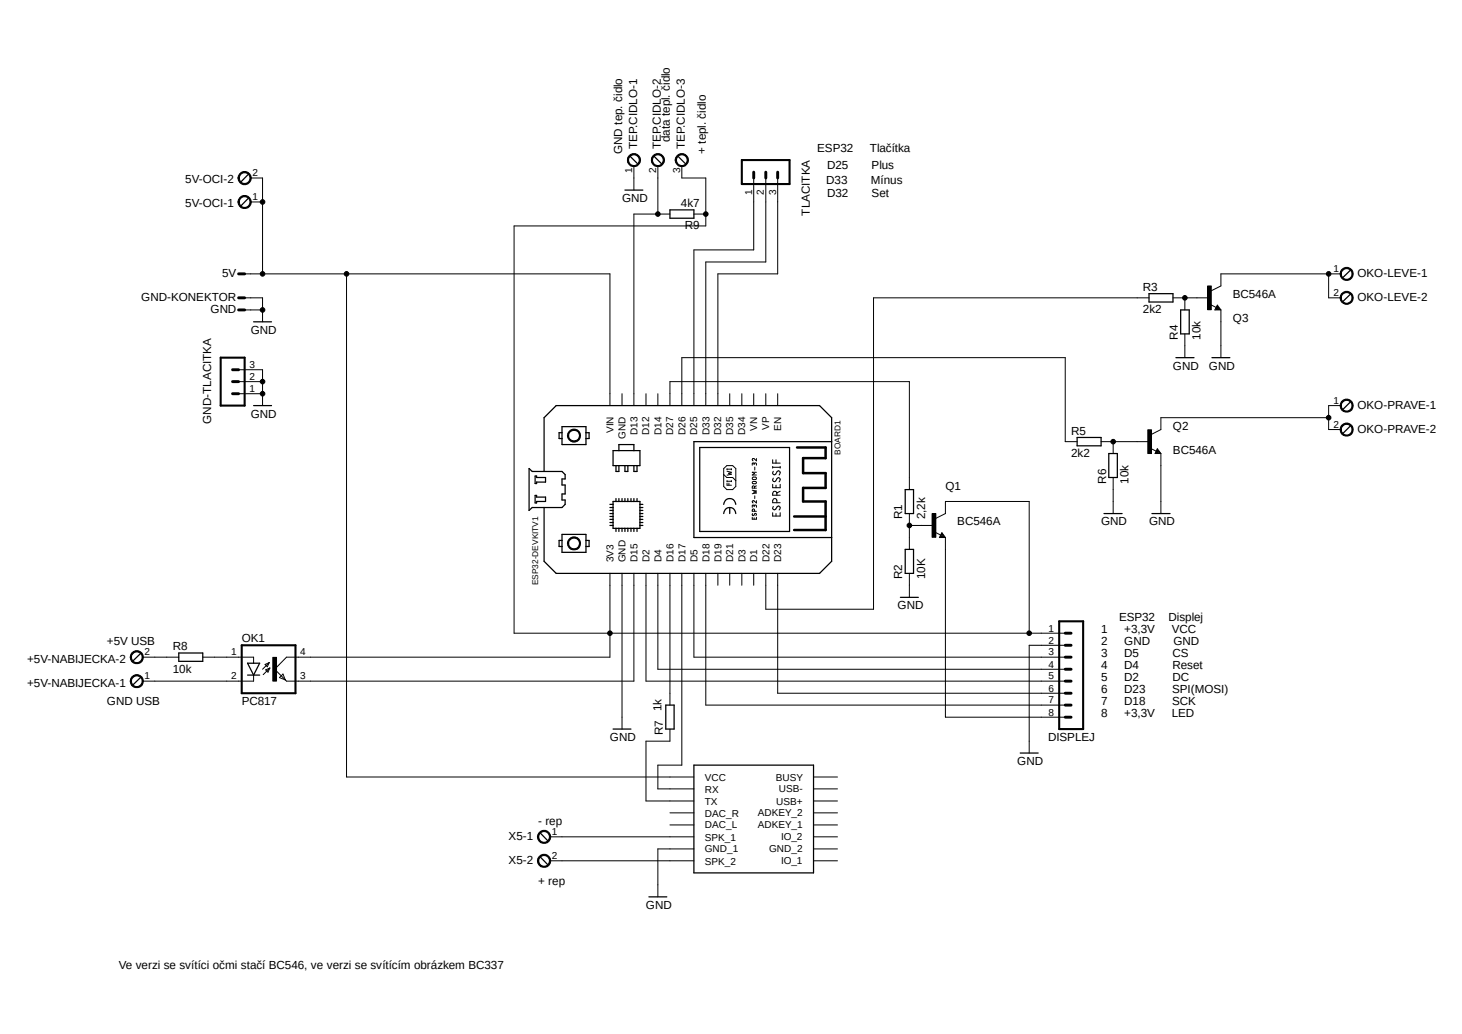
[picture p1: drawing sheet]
<svg xmlns="http://www.w3.org/2000/svg" width="297mm" height="210mm" viewBox="0 0 297 210" stroke-linecap="round" stroke-linejoin="round" font-family="sans-serif">
<path d="M4.2 12.5l288.7 184.9M292.9 12.5l-288.7 184.9" fill="none" stroke="#fff" stroke-width=".2"/>
<g fill="none" stroke="#000" stroke-width=".25">
<path d="M50.4 35.4l-1.4 1.5M127 38.6h3.6M128.1 31.8l1.4 1.4M132.9 31.8l1.5 1.4M137.8 31.8l1.4 1.4M50.4 40.3l-1.4 1.5M136.1 42.6h4.9v1.7h-4.9zM233.4 59.6h4.9v1.7h-4.9zM274.3 54.9l-1.5 1.4M274.3 59.8l-1.5 1.4M51.5 65.4h3.7M238.9 72.6h3.7"/>
<path d="M239.9 62.9h1.7v4.9h-1.7zM246.2 72.6h3.7M247.3 62.4l.1 .3h-.3l.2-.5 .5 .6h-.7M51.5 82.4h3.7M107.5 95.2l.6 .6h6.1l.6 .6v.9h-.6v1.2h.6v1.8h-.6v1.3h.6v.8l-.6 .7h-6.1l-.6 .6zM108.7 96.7h.3v.3h1.8v.9h-1.8v.3h-.3zM110.5 95.8v-11l2.5-2.4h53.5l2.5 2.4v29.2l-2.5 2.5h-53.5l-2.5-2.5v-10.9M114.2 86.7h4.8v3.6h-4.8zM114.2 87.9h-.6v1.2h.6M119 87.9h.7v1.2h-.7M124.5 91.5h5.5v3.1h-5.5zM125.1 94.6v1.2h.6v-1.2"/>
<path d="M125.7 91.5v-1.2h3.1v1.2M127 94.6v1.2h.6v-1.2M128.8 94.6v1.2h.6v-1.2M142.2 90.9h18.2v17h-18.2zM169 89.7h-28v19.5h28M183.9 99.4h1.7v4.9h-1.7zM218.8 88.9h4.9v1.7h-4.9zM225.3 92.1h1.7v4.9h-1.7zM235.1 91.7l.1 .2h-.3l.2-.5 .5 .6h-.7M274.3 81.7l-1.5 1.4M274.3 86.5l-1.5 1.5M108.7 100.6h.3v.4h1.8v.9h-1.8v.3h-.3z"/>
<path d="M114.2 108.5h4.8v3.7h-4.8zM114.2 109.8h-.6v1.2h.6M119 109.8h.7v1.2h-.7M123.9 102.4h.6M123.9 103.1h.6M123.9 103.7h.6M123.9 104.3h.6M123.9 104.9h.6M123.9 105.5h.6M123.9 106.1h.6M123.9 106.7h.6M124.5 101.9h5.5v5.4h-5.5z"/>
<path d="M125.1 101.3v.6M125.1 107.3v.6M125.7 101.3v.6M125.7 107.3v.6M126.4 101.3v.6M126.4 107.3v.6M127 101.3v.6M127 107.3v.6M127.6 101.3v.6M127.6 107.3v.6M128.2 101.3v.6M128.2 107.3v.6"/>
<path d="M128.8 101.3v.6M128.8 107.3v.6M129.4 101.3v.6M129.4 107.3v.6M130 102.4h.6M130 103.1h.6M130 103.7h.6M130 104.3h.6M130 104.9h.6M130 105.5h.6M130 106.1h.6M130 106.7h.6"/>
<path d="M147 102.4a1.23 1.23 0 0 1 1.3-1.1 1.23 1.23 0 0 1 1.2 1.1M148.3 103.1a1.19 1.19 0 0 1 1.2 1.2M148.3 103.1a1.19 1.19 0 0 0-1.3 1.2M148.3 103.1v1.2M183.9 111.6h1.7v4.9h-1.7zM191.3 108.7l.1 .2h-.3l.2-.5 .5 .7h-.7M224.3 104.3h3.7M234 104.3h3.7M28.5 137.6l-1.4 1.5M28.5 132.8l-1.4 1.4M36.3 132.6h4.9v1.7h-4.9zM50.3 134.7h2.4l-1.2 2.4z"/>
<path d="M50.3 137.1h2.4M182.9 121.3h3.7M124.5 148.1h3.7M135.3 143.2h1.6v4.9h-1.6zM141 155.4h24.3v21.9h-24.3zM207.3 153h3.6M109.8 169.2l1.5 1.5M109.8 174.1l1.5 1.5M131.8 182.2h3.7"/>
</g>
<g fill="none" stroke="#000" stroke-width=".2">
<path d="M48.7 35.3a1.35 1.35 0 0 1 2.1 .2 1.35 1.35 0 0 1-.8 2 1.35 1.35 0 0 1-1.7-1.3h.3a1.08 1.08 0 0 1 1.5-1.1 1.08 1.08 0 0 1 .4 1.8 1.08 1.08 0 0 1-1.8-.4l-.1-.3h-.3zM50.9 36.2h2.4v19.4M127.8 31.7a1.33 1.33 0 0 1 2.1 .1 1.33 1.33 0 0 1-.7 2 1.33 1.33 0 0 1-1.7-1.3h.2a1.09 1.09 0 0 1 1.5-1 1.09 1.09 0 0 1 .3 1.7 1.09 1.09 0 0 1-1.7-.3l-.1-.4h-.2v-.5zM128.8 33.7v4.9M132.6 31.7a1.33 1.33 0 0 1 2.2 .1 1.33 1.33 0 0 1-.7 2 1.33 1.33 0 0 1-1.8-1.3h.2a1.09 1.09 0 0 1 1.5-1 1.09 1.09 0 0 1 .4 1.7 1.09 1.09 0 0 1-1.8-.3l-.1-.4h-.2l.1-.5zM133.6 33.7v9.8M137.5 31.7a1.35 1.35 0 0 1 2.2 .2 1.35 1.35 0 0 1-.9 2 1.35 1.35 0 0 1-1.6-1.4h.2a1.09 1.09 0 0 1 1.5-1 1.09 1.09 0 0 1 .4 1.7 1.09 1.09 0 0 1-1.8-.3l-.1-.4h-.2zM138.5 33.7v2.5h4.9v9.7h-39v82.7h112M153.1 36.2v14.6h-12.1v31.6M155.6 36.2v17h-12.2v29.2M158 36.2v19.4h-12.2v26.8M48.7 40.2a1.35 1.35 0 0 1 2.1 .2 1.35 1.35 0 0 1-.8 2 1.35 1.35 0 0 1-1.7-1.4h.3a1.09 1.09 0 0 1 1.5-1 1.09 1.09 0 0 1 .4 1.7 1.09 1.09 0 0 1-1.8-.3l-.1-.4h-.3z"/>
<path d="M49.7 55.6h74.2v26.8M50.9 41h2.4M70.4 55.6v102.2h70.6M136.1 43.5h-7.3v38.9M141 43.5h2.4M245.3 58.1h.8v4.8h-.8zM269.9 55.6v4.9h2.5M272.4 55.6h-24.4v2.5l-1.9 1M272.5 54.8a1.33 1.33 0 0 1 2.2 .1 1.33 1.33 0 0 1-.7 2 1.33 1.33 0 0 1-1.8-1.3h.3a1.11 1.11 0 0 1 1.6-.9 1.11 1.11 0 0 1 .2 1.8 1.11 1.11 0 0 1-1.8-.5v-.4h-.3zM272.5 59.6a1.33 1.33 0 0 1 2.2 .1 1.33 1.33 0 0 1-.7 2.1 1.33 1.33 0 0 1-1.8-1.3h.3a1.1 1.1 0 0 1 1.4-1 1.1 1.1 0 0 1 .6 1.6 1.1 1.1 0 0 1-1.7 .1l-.3-.7h-.3zM48.5 80h4.8M48.5 77.5h4.8"/>
<path d="M48.5 75.1h4.8v7.3M49.7 62.9h3.6M49.7 60.5h3.6v4.9M126.4 80v2.4M131.2 80v2.4M133.6 80v2.4M148.3 80v2.4M150.7 80v2.4M153.1 80v2.4M155.6 80v2.4M158 80v2.4M233.4 60.5h-55.9v63.2h-21.9v-7.2"/>
<path d="M238.3 60.5h7.3M240.7 60.5v2.4M240.7 67.8v4.8M245.9 61.8l1.2 .6M247.3 62l.7 .9h-1.2zM248 62.9v9.7M115.6 87.6a1.33 1.33 0 0 1 2.1 .2 1.33 1.33 0 0 1-.8 2 1.33 1.33 0 0 1-1.6-1.3h.2a1.1 1.1 0 0 1 1.5-1.1 1.1 1.1 0 0 1 .5 1.7 1.1 1.1 0 0 1-1.7 .1l-.3-.7h-.2zM136.1 82.4v-4.9h48.6v21.9M138.5 82.4v-9.8h77.9v17.1h2.4M147 95.2l.7-.6h1.1l.7 .6v3.6l-.7 .6h-1.1l-.7-.6zM147 96.4l.7 .6h1.1l.7 .6M147.7 97.7h.9"/>
<path d="M147.7 95.7l.9 .2-.6 .2 .6 .2-.9 .2M147.7 95.3h.9M147.7 95.2v.2M147.7 97.6v.2M147.7 98.1v.5h.9M148.1 98.1v.5M148.6 95.2v.2M148.6 97.6v.2M152.8 99.6l.9 .1-.6 .2 .6 .2-.9 .2M152.9 97.8h.7l.1 .3-.3 .2-.5-.1zM152.9 96.9h.7l.1 .3-.3 .2h-.5zM153.2 94.2l.3-.2 .2 .5"/>
<path d="M153.2 94.2l-.1-.2-.2 .1-.1 .4M153.2 94.2v.2M153.3 99.1l-.1-.3h-.3l-.1 .3h.9M153.3 94.9v.6M153.7 93.1v.5l-.5-.4-.3-.1-.1 .2 .2 .3M153.7 98.7l-.4 .1M153.7 95.9h-.9l.5 .3-.5 .3h.9M223.7 89.7h9.7M226.1 89.7v2.4M226.1 97v7.3M233.2 87.3h.7v4.8h-.7zM233.7 91.1l1.2 .6"/>
<path d="M235.1 91.1l.7 1h-1.1zM235.8 92.1v12.2M269.9 84.8h-34.1v2.4l-1.9 1M272.4 82.4h-2.5v4.8h2.5M272.5 81.5a1.33 1.33 0 0 1 2.2 .1 1.33 1.33 0 0 1-.7 2 1.33 1.33 0 0 1-1.8-1.2h.3a1.11 1.11 0 0 1 1.6-.9 1.11 1.11 0 0 1 .2 1.8 1.11 1.11 0 0 1-1.8-.5v-.4h-.3zM272.5 86.4a1.33 1.33 0 0 1 2.2 .1 1.33 1.33 0 0 1-.7 2 1.33 1.33 0 0 1-1.8-1.3h.3a1.11 1.11 0 0 1 1.6-.9 1.11 1.11 0 0 1 .2 1.9 1.11 1.11 0 0 1-1.8-.6v-.4h-.3zM115.6 109.5a1.33 1.33 0 0 1 2.1 .2 1.33 1.33 0 0 1-.8 2 1.33 1.33 0 0 1-1.6-1.3h.2a1.11 1.11 0 0 1 1.6-1 1.11 1.11 0 0 1 .2 1.9 1.11 1.11 0 0 1-1.7-.6l-.1-.3h-.2zM123.9 116.5v17h-65.7l-2.4 2.4 2.2 2.2M126.4 116.5v31.6M128.8 116.5v21.8h-70.6l-.2-.2M131.2 116.5v21.8h85.2M133.6 116.5v19.4h82.8"/>
<path d="M136.1 116.5v26.7M138.5 116.5v38.9h-4.9v4.8h7.4M141 116.5v17h75.4M143.4 116.5v26.7h73M145.8 116.5v2.4M148.3 116.5v2.4M150.7 116.5v2.4M152.8 105.1v.4h.9v-.4M152.9 104.3l-.1 .3 .2 .1 .4-.4h.2l-.1 .4M153.1 116.5v2.4M153.2 102.8l.3-.2 .2 .4M153.2 102.9v-.3h-.2l-.2 .4"/>
<path d="M153.2 105.2v.3M153.3 103.8l-.1-.3h-.3l-.1 .3h.9M153.3 100.7v.6M153.7 101.7v.5l-.6-.5h-.2l-.1 .2 .2 .3M158 116.5v24.3h58.4M184.7 104.3v7.3M184.7 116.5v4.8M184.7 106.7h4.9M189.4 104.3h.7v4.8h-.7zM189.9 108.1l1.2 .6M190.1 105.3l2-1v-2.4h17v26.7M191.3 108.2l.8 1h-1.3z"/>
<path d="M192.1 109.2v36.5h24.3M26.8 137.5a1.33 1.33 0 0 1 2.1 .1 1.33 1.33 0 0 1-.7 2 1.33 1.33 0 0 1-1.7-1.3h.2a1.11 1.11 0 0 1 1.6-.9 1.11 1.11 0 0 1 .2 1.9 1.11 1.11 0 0 1-1.7-.6l-.1-.4h-.2zM26.8 132.6a1.33 1.33 0 0 1 2.1 .1 1.33 1.33 0 0 1-.7 2 1.33 1.33 0 0 1-1.7-1.2h.2a1.11 1.11 0 0 1 1.6-.9 1.11 1.11 0 0 1 .2 1.8 1.11 1.11 0 0 1-1.7-.5l-.1-.4h-.2zM29 133.5h7.3M41.2 133.5h10.3v1.2M51.5 137.1v1.2h-22.5M53.8 135l.9-.4-.4 .8zM54 136.1l.8-.4-.4 .8zM54.7 134.6l-1.4 1.3M54.8 135.7l-1.3 1.3M55.4 133.5h.8v4.8h-.8zM56.8 137.6l.7-.7 .5 1.2z"/>
<path d="M216.4 131.1h-7.3v21.9M136.1 148.1v2.4h-4.9v12.2h9.8M165.3 157.8h4.8M109.5 169.1a1.35 1.35 0 0 1 2.2 .2 1.35 1.35 0 0 1-.8 2 1.35 1.35 0 0 1-1.7-1.3h.2a1.09 1.09 0 0 1 1.5-1.1 1.09 1.09 0 0 1 .4 1.8 1.09 1.09 0 0 1-1.8-.4l-.1-.3h-.2zM109.5 174a1.35 1.35 0 0 1 2.2 .2 1.35 1.35 0 0 1-.8 2 1.35 1.35 0 0 1-1.7-1.4h.2a1.09 1.09 0 0 1 1.5-1 1.09 1.09 0 0 1 .4 1.8 1.09 1.09 0 0 1-1.8-.4l-.1-.4h-.2zM111.8 170h29.2M111.8 174.8h29.2M136.1 165.1h4.9M136.1 167.6h4.9M141 172.4h-7.4v9.8M165.3 170h4.8M165.3 174.8h4.8"/>
<path d="M165.3 160.2h4.8M165.3 162.7h4.8M165.3 165.1h4.8M165.3 167.6h4.8M165.3 172.4h4.8"/>
<circle cx="53.3" cy="55.6" r=".46"/>
<circle cx="53.3" cy="41" r=".46"/>
<circle cx="70.4" cy="55.6" r=".46"/>
<circle cx="133.6" cy="43.5" r=".46"/>
<circle cx="143.4" cy="43.5" r=".46"/>
<circle cx="269.9" cy="55.6" r=".46"/>
<circle cx="53.3" cy="80" r=".46"/>
<circle cx="53.3" cy="77.5" r=".46"/>
<circle cx="53.3" cy="62.9" r=".46"/>
<circle cx="240.7" cy="60.5" r=".46"/>
<circle cx="226.1" cy="89.7" r=".46"/>
<circle cx="269.9" cy="84.8" r=".46"/>
<circle cx="184.7" cy="106.7" r=".46"/>
<circle cx="123.9" cy="128.6" r=".46"/>
<circle cx="209.1" cy="128.6" r=".46"/>
</g>
<g fill="#000">
<path d="M48.7 35.3a1.35 1.35 0 0 1 2.1 .2 1.35 1.35 0 0 1-.8 2 1.35 1.35 0 0 1-1.7-1.3h.3a1.08 1.08 0 0 1 1.5-1.1 1.08 1.08 0 0 1 .4 1.8 1.08 1.08 0 0 1-1.8-.4l-.1-.3h-.3z" fill-rule="evenodd"/>
<path d="M127.8 31.7a1.33 1.33 0 0 1 2.1 .1 1.33 1.33 0 0 1-.7 2 1.33 1.33 0 0 1-1.7-1.3h.2a1.09 1.09 0 0 1 1.5-1 1.09 1.09 0 0 1 .3 1.7 1.09 1.09 0 0 1-1.7-.3l-.1-.4h-.2v-.5z" fill-rule="evenodd"/>
<path d="M132.6 31.7a1.33 1.33 0 0 1 2.2 .1 1.33 1.33 0 0 1-.7 2 1.33 1.33 0 0 1-1.8-1.3h.2a1.09 1.09 0 0 1 1.5-1 1.09 1.09 0 0 1 .4 1.7 1.09 1.09 0 0 1-1.8-.3l-.1-.4h-.2l.1-.5z" fill-rule="evenodd"/>
<path d="M137.5 31.7a1.35 1.35 0 0 1 2.2 .2 1.35 1.35 0 0 1-.9 2 1.35 1.35 0 0 1-1.6-1.4h.2a1.09 1.09 0 0 1 1.5-1 1.09 1.09 0 0 1 .4 1.7 1.09 1.09 0 0 1-1.8-.3l-.1-.4h-.2z" fill-rule="evenodd"/>
<path d="M48.7 40.2a1.35 1.35 0 0 1 2.1 .2 1.35 1.35 0 0 1-.8 2 1.35 1.35 0 0 1-1.7-1.4h.3a1.09 1.09 0 0 1 1.5-1 1.09 1.09 0 0 1 .4 1.7 1.09 1.09 0 0 1-1.8-.3l-.1-.4h-.3z" fill-rule="evenodd"/>
<path d="M245.3 58.1h.8v4.8h-.8z" fill-rule="evenodd"/>
<path d="M272.5 54.8a1.33 1.33 0 0 1 2.2 .1 1.33 1.33 0 0 1-.7 2 1.33 1.33 0 0 1-1.8-1.3h.3a1.11 1.11 0 0 1 1.6-.9 1.11 1.11 0 0 1 .2 1.8 1.11 1.11 0 0 1-1.8-.5v-.4h-.3z" fill-rule="evenodd"/>
<path d="M272.5 59.6a1.33 1.33 0 0 1 2.2 .1 1.33 1.33 0 0 1-.7 2.1 1.33 1.33 0 0 1-1.8-1.3h.3a1.1 1.1 0 0 1 1.4-1 1.1 1.1 0 0 1 .6 1.6 1.1 1.1 0 0 1-1.7 .1l-.3-.7h-.3z" fill-rule="evenodd"/>
<path d="M115.6 87.6a1.33 1.33 0 0 1 2.1 .2 1.33 1.33 0 0 1-.8 2 1.33 1.33 0 0 1-1.6-1.3h.2a1.1 1.1 0 0 1 1.5-1.1 1.1 1.1 0 0 1 .5 1.7 1.1 1.1 0 0 1-1.7 .1l-.3-.7h-.2z" fill-rule="evenodd"/>
<path d="M233.2 87.3h.7v4.8h-.7z" fill-rule="evenodd"/>
<path d="M272.5 81.5a1.33 1.33 0 0 1 2.2 .1 1.33 1.33 0 0 1-.7 2 1.33 1.33 0 0 1-1.8-1.2h.3a1.11 1.11 0 0 1 1.6-.9 1.11 1.11 0 0 1 .2 1.8 1.11 1.11 0 0 1-1.8-.5v-.4h-.3z" fill-rule="evenodd"/>
<path d="M272.5 86.4a1.33 1.33 0 0 1 2.2 .1 1.33 1.33 0 0 1-.7 2 1.33 1.33 0 0 1-1.8-1.3h.3a1.11 1.11 0 0 1 1.6-.9 1.11 1.11 0 0 1 .2 1.9 1.11 1.11 0 0 1-1.8-.6v-.4h-.3z" fill-rule="evenodd"/>
<path d="M115.6 109.5a1.33 1.33 0 0 1 2.1 .2 1.33 1.33 0 0 1-.8 2 1.33 1.33 0 0 1-1.6-1.3h.2a1.11 1.11 0 0 1 1.6-1 1.11 1.11 0 0 1 .2 1.9 1.11 1.11 0 0 1-1.7-.6l-.1-.3h-.2z" fill-rule="evenodd"/>
<path d="M189.4 104.3h.7v4.8h-.7z" fill-rule="evenodd"/>
<path d="M26.8 137.5a1.33 1.33 0 0 1 2.1 .1 1.33 1.33 0 0 1-.7 2 1.33 1.33 0 0 1-1.7-1.3h.2a1.11 1.11 0 0 1 1.6-.9 1.11 1.11 0 0 1 .2 1.9 1.11 1.11 0 0 1-1.7-.6l-.1-.4h-.2z" fill-rule="evenodd"/>
<path d="M26.8 132.6a1.33 1.33 0 0 1 2.1 .1 1.33 1.33 0 0 1-.7 2 1.33 1.33 0 0 1-1.7-1.2h.2a1.11 1.11 0 0 1 1.6-.9 1.11 1.11 0 0 1 .2 1.8 1.11 1.11 0 0 1-1.7-.5l-.1-.4h-.2z" fill-rule="evenodd"/>
<path d="M55.4 133.5h.8v4.8h-.8z" fill-rule="evenodd"/>
<path d="M109.5 169.1a1.35 1.35 0 0 1 2.2 .2 1.35 1.35 0 0 1-.8 2 1.35 1.35 0 0 1-1.7-1.3h.2a1.09 1.09 0 0 1 1.5-1.1 1.09 1.09 0 0 1 .4 1.8 1.09 1.09 0 0 1-1.8-.4l-.1-.3h-.2z" fill-rule="evenodd"/>
<path d="M109.5 174a1.35 1.35 0 0 1 2.2 .2 1.35 1.35 0 0 1-.8 2 1.35 1.35 0 0 1-1.7-1.4h.2a1.09 1.09 0 0 1 1.5-1 1.09 1.09 0 0 1 .4 1.8 1.09 1.09 0 0 1-1.8-.4l-.1-.4h-.2z" fill-rule="evenodd"/>
<circle cx="53.3" cy="55.6" r=".46"/>
<circle cx="53.3" cy="41" r=".46"/>
<circle cx="70.4" cy="55.6" r=".46"/>
<circle cx="133.6" cy="43.5" r=".46"/>
<circle cx="143.4" cy="43.5" r=".46"/>
<circle cx="269.9" cy="55.6" r=".46"/>
<circle cx="53.3" cy="80" r=".46"/>
<circle cx="53.3" cy="77.5" r=".46"/>
<circle cx="53.3" cy="62.9" r=".46"/>
<circle cx="240.7" cy="60.5" r=".46"/>
<circle cx="226.1" cy="89.7" r=".46"/>
<circle cx="269.9" cy="84.8" r=".46"/>
<circle cx="184.7" cy="106.7" r=".46"/>
<circle cx="123.9" cy="128.6" r=".46"/>
<circle cx="209.1" cy="128.6" r=".46"/>
</g>
<path d="M161.9 90.9h5.8v2.1h-4.5v3.1h4.5v3h-4.5v2.8h4.5v5.8h-6.4M161.3 104.9h6.4" fill="none" stroke="#000" stroke-width=".51"/>
<g fill="none" stroke="#000" stroke-width=".21">
<path d="M157 98.4v.7h1.5v-.7M157 93.4v.7h1.5M157 94.7v.4M157 94.9h1.5M157.1 97.1l-.1 .4a.34 .34 0 0 0 .2 .3 .34 .34 0 0 0 .4-.1l.3-.5a.34 .34 0 0 1 .3-.2 .34 .34 0 0 1 .3 .4l-.2 .5M157.1 95.7l-.1 .4a.34 .34 0 0 0 .2 .3 .34 .34 0 0 0 .4-.1l.3-.5a.34 .34 0 0 1 .3-.2 .34 .34 0 0 1 .3 .4l-.2 .5M157.6 93.4v.7M157.6 98.6v.5M158.5 94.7v.4M158.5 99.8l-.7 .3M157 104.1v.7h1.5v-.7M157.1 102.9a.38 .38 0 0 0-.1 .4 .38 .38 0 0 0 .3 .2l.3-.1 .3-.4a.34 .34 0 0 1 .3-.2 .34 .34 0 0 1 .3 .3l-.2 .5"/>
<path d="M157.6 104.3v.5M157.8 102.1v-.4a.42 .42 0 0 0-.4-.4 .42 .42 0 0 0-.4 .4v.4h1.5M157.8 100.6v-.4a.42 .42 0 0 0-.4-.4 .42 .42 0 0 0-.4 .4v.4h1.5"/>
</g>
<g fill="none" stroke="#000" stroke-width=".59">
<path d="M153.1 35v1.2M155.6 35v1.2M158 35v1.2M48.5 55.6h1.2M47.2 75.1h1.3M47.2 77.5h1.3M47.2 80h1.3M48.5 62.9h1.2M48.5 60.5h1.2M216.4 133.5h1.2M216.4 131.1h1.2M216.4 128.6h1.2"/>
<path d="M216.4 138.3h1.2M216.4 135.9h1.2M216.4 145.7h1.2M216.4 143.2h1.2M216.4 140.8h1.2"/>
</g>
<path d="M150.7 32.5h9.7v4.9h-9.7zM44.8 72.6h4.9v9.8h-4.9zM49.1 131.1h10.9v9.7h-10.9zM215.2 126.2h4.8v21.9h-4.8z" fill="none" stroke="#000" stroke-width=".42"/>
<g font-size="2.4">
<text x="136.1" y="28.9" transform="rotate(-90 136.1 28.9)">data tepl. čidlo</text>
<text x="126.4" y="31.3" transform="rotate(-90 126.4 31.3)">GND tep. čidlo</text>
<text x="129.4" y="30.3" transform="rotate(-90 129.4 30.3)">TEP.CIDLO-1</text>
<text x="134.3" y="30.3" transform="rotate(-90 134.3 30.3)">TEP.CIDLO-2</text>
<text x="139.2" y="30.3" transform="rotate(-90 139.2 30.3)">TEP.CIDLO-3</text>
<text x="143.4" y="31.3" transform="rotate(-90 143.4 31.3)">+ tepl. čidlo</text>
<text x="166" y="30.9">ESP32</text>
<text x="168" y="34.3">D25</text>
<text x="176.7" y="30.9">Tlačítka</text>
<text x="177.1" y="34.3">Plus</text>
<text x="37.6" y="37.3">5V-OCI-2</text>
<text x="126.4" y="41">GND</text>
<text x="138.3" y="42">4k7</text>
<text x="167.9" y="37.3">D33</text>
<text x="168" y="40.1">D32</text>
<text x="176.9" y="37.3">Mínus</text>
<text x="177.1" y="40.1">Set</text>
<text x="37.6" y="42.1">5V-OCI-1</text>
<text x="139.2" y="46.6">R9</text>
<text x="164.6" y="43.8" transform="rotate(-90 164.6 43.8)">TLACITKA</text>
<text x="45.1" y="56.3">5V</text>
<text x="232.2" y="59.1">R3</text>
<text x="275.8" y="56.3">OKO-LEVE-1</text>
<text x="28.7" y="61.2">GND-KONEKTOR</text>
<text x="42.8" y="63.7">GND</text>
<text x="232.2" y="63.7">2k2</text>
<text x="250.4" y="60.5">BC546A</text>
<text x="250.4" y="65.4">Q3</text>
<text x="275.8" y="61.1">OKO-LEVE-2</text>
<text x="50.9" y="67.8">GND</text>
<text x="239.3" y="69" transform="rotate(-90 239.3 69)">R4</text>
<text x="243.9" y="69" transform="rotate(-90 243.9 69)">10k</text>
<text x="238.3" y="75.1">GND</text>
<text x="245.6" y="75.1">GND</text>
<text x="275.8" y="83">OKO-PRAVE-1</text>
<text x="42.9" y="86.1" transform="rotate(-90 42.9 86.1)">GND-TLACITKA</text>
<text x="50.9" y="84.8">GND</text>
<text x="217.6" y="88.3">R5</text>
<text x="238.3" y="87.2">Q2</text>
<text x="275.8" y="87.9">OKO-PRAVE-2</text>
<text x="217.6" y="92.9">2k2</text>
<text x="238.3" y="92.1">BC546A</text>
<text x="192.1" y="99.4">Q1</text>
<text x="224.7" y="98.2" transform="rotate(-90 224.7 98.2)">R6</text>
<text x="229.3" y="98.2" transform="rotate(-90 229.3 98.2)">10k</text>
<text x="183.3" y="105.5" transform="rotate(-90 183.3 105.5)">R1</text>
<text x="187.9" y="105.5" transform="rotate(-90 187.9 105.5)">2,2k</text>
<text x="194.5" y="106.7">BC546A</text>
<text x="223.7" y="106.7">GND</text>
<text x="233.4" y="106.7">GND</text>
<text x="183.3" y="117.7" transform="rotate(-90 183.3 117.7)">R2</text>
<text x="187.9" y="117.7" transform="rotate(-90 187.9 117.7)">10K</text>
<text x="182.3" y="123.7">GND</text>
<text x="21.7" y="131.1">+5V USB</text>
<text x="49.1" y="130.4">OK1</text>
<text x="223.7" y="128.6">1</text>
<text x="223.7" y="131.1">2</text>
<text x="227.3" y="126.2">ESP32</text>
<text x="228.4" y="128.6">+3,3V</text>
<text x="228.4" y="131.1">GND</text>
<text x="237.4" y="126.2">Displej</text>
<text x="238" y="128.6">VCC</text>
<text x="238.4" y="131.1">GND</text>
<text x="5.5" y="134.6">+5V-NABIJECKA-2</text>
<text x="35.1" y="136.7">10k</text>
<text x="35.1" y="132">R8</text>
<text x="223.7" y="133.5">3</text>
<text x="223.7" y="135.9">4</text>
<text x="228.4" y="133.5">D5</text>
<text x="228.4" y="135.9">D4</text>
<text x="238.2" y="133.5">CS</text>
<text x="238.2" y="135.9">Reset</text>
<text x="5.5" y="139.4">+5V-NABIJECKA-1</text>
<text x="21.7" y="143.2">GND USB</text>
<text x="49.1" y="143.2">PC817</text>
<text x="223.7" y="138.3">5</text>
<text x="223.7" y="140.8">6</text>
<text x="223.7" y="143.2">7</text>
<text x="228.4" y="138.3">D2</text>
<text x="228.4" y="140.8">D23</text>
<text x="228.4" y="143.2">D18</text>
<text x="238.1" y="140.8">SPI(MOSI)</text>
<text x="238.1" y="143.2">SCK</text>
<text x="238.2" y="138.3">DC</text>
<text x="134.4" y="144.4" transform="rotate(-90 134.4 144.4)">1k</text>
<text x="134.7" y="149.3" transform="rotate(-90 134.7 149.3)">R7</text>
<text x="223.7" y="145.7">8</text>
<text x="228.4" y="145.7">+3,3V</text>
<text x="238" y="145.7">LED</text>
<text x="123.9" y="150.5">GND</text>
<text x="206.7" y="155.4">GND</text>
<text x="212.9" y="150.5">DISPLEJ</text>
<text x="109.3" y="167.6">- rep</text>
<text x="103.3" y="170.6">X5-1</text>
<text x="103.3" y="175.5">X5-2</text>
<text x="109.3" y="179.7">+ rep</text>
<text x="131.2" y="184.6">GND</text>
<text x="24.1" y="196.8">Ve verzi se svítíci očmi stačí BC546, ve verzi se svítícím obrázkem BC337</text>
</g>
<g font-size="2">
<text x="51.3" y="35.8">2</text>
<text x="128.4" y="35.2" transform="rotate(-90 128.4 35.2)">1</text>
<text x="133.3" y="35.2" transform="rotate(-90 133.3 35.2)">2</text>
<text x="138.2" y="35.2" transform="rotate(-90 138.2 35.2)">3</text>
<text x="51.3" y="40.7">1</text>
<text x="152.8" y="39.5" transform="rotate(-90 152.8 39.5)">1</text>
<text x="155.2" y="39.5" transform="rotate(-90 155.2 39.5)">2</text>
<text x="157.7" y="39.5" transform="rotate(-90 157.7 39.5)">3</text>
<text x="270.9" y="55.3">1</text>
<text x="270.9" y="60.2">2</text>
<text x="50.7" y="77.2">2</text>
<text x="50.7" y="74.8">3</text>
<text x="50.7" y="79.6">1</text>
<text x="270.9" y="82">1</text>
<text x="124.6" y="88" transform="rotate(-90 124.6 88)">VIN</text>
<text x="127" y="89.2" transform="rotate(-90 127 89.2)">GND</text>
<text x="129.5" y="88.4" transform="rotate(-90 129.5 88.4)">D13</text>
<text x="131.9" y="88.4" transform="rotate(-90 131.9 88.4)">D12</text>
<text x="134.4" y="88.4" transform="rotate(-90 134.4 88.4)">D14</text>
<text x="136.8" y="88.4" transform="rotate(-90 136.8 88.4)">D27</text>
<text x="139.2" y="88.4" transform="rotate(-90 139.2 88.4)">D26</text>
<text x="141.7" y="88.4" transform="rotate(-90 141.7 88.4)">D25</text>
<text x="144.1" y="88.4" transform="rotate(-90 144.1 88.4)">D33</text>
<text x="146.5" y="88.4" transform="rotate(-90 146.5 88.4)">D32</text>
<text x="149" y="88.4" transform="rotate(-90 149 88.4)">D35</text>
<text x="151.4" y="88.4" transform="rotate(-90 151.4 88.4)">D34</text>
<text x="153.8" y="87.5" transform="rotate(-90 153.8 87.5)">VN</text>
<text x="156.3" y="87.3" transform="rotate(-90 156.3 87.3)">VP</text>
<text x="158.7" y="87.5" transform="rotate(-90 158.7 87.5)">EN</text>
<text x="270.9" y="86.9">2</text>
<text x="124.6" y="114.2" transform="rotate(-90 124.6 114.2)">3V3</text>
<text x="127.1" y="114.2" transform="rotate(-90 127.1 114.2)">GND</text>
<text x="129.5" y="114.2" transform="rotate(-90 129.5 114.2)">D15</text>
<text x="132" y="114.2" transform="rotate(-90 132 114.2)">D2</text>
<text x="134.4" y="114.2" transform="rotate(-90 134.4 114.2)">D4</text>
<text x="136.8" y="114.2" transform="rotate(-90 136.8 114.2)">D16</text>
<text x="139.2" y="114.2" transform="rotate(-90 139.2 114.2)">D17</text>
<text x="141.7" y="114.2" transform="rotate(-90 141.7 114.2)">D5</text>
<text x="144.1" y="114.2" transform="rotate(-90 144.1 114.2)">D18</text>
<text x="146.6" y="114.2" transform="rotate(-90 146.6 114.2)">D19</text>
<text x="149" y="114.2" transform="rotate(-90 149 114.2)">D21</text>
<text x="151.4" y="114.2" transform="rotate(-90 151.4 114.2)">D3</text>
<text x="153.8" y="114.2" transform="rotate(-90 153.8 114.2)">D1</text>
<text x="156.3" y="114.2" transform="rotate(-90 156.3 114.2)">D22</text>
<text x="158.7" y="114.2" transform="rotate(-90 158.7 114.2)">D23</text>
<text x="213" y="128.3">1</text>
<text x="213" y="130.7">2</text>
<text x="29.3" y="133.1">2</text>
<text x="47" y="133.1">1</text>
<text x="61" y="133.1">4</text>
<text x="213" y="133.1">3</text>
<text x="213" y="135.6">4</text>
<text x="29.3" y="138">1</text>
<text x="47" y="138">2</text>
<text x="61" y="138">3</text>
<text x="213" y="138">5</text>
<text x="213" y="140.5">6</text>
<text x="213" y="142.9">7</text>
<text x="213" y="145.3">8</text>
<text x="143.2" y="158.5">VCC</text>
<text x="143.2" y="161">RX</text>
<text x="157.6" y="158.5">BUSY</text>
<text x="158.2" y="161">USB-</text>
<text x="143.2" y="163.4">TX</text>
<text x="143.2" y="165.9">DAC_R</text>
<text x="154" y="165.8">ADKEY_2</text>
<text x="157.7" y="163.4">USB+</text>
<text x="112.1" y="169.6">1</text>
<text x="143.2" y="168.3">DAC_L</text>
<text x="143.2" y="170.7">SPK_1</text>
<text x="143.2" y="173.1">GND_1</text>
<text x="154" y="168.3">ADKEY_1</text>
<text x="156.3" y="173.1">GND_2</text>
<text x="158.7" y="170.7">IO_2</text>
<text x="112.1" y="174.5">2</text>
<text x="143.2" y="175.6">SPK_2</text>
<text x="158.7" y="175.6">IO_1</text>
</g>
<g font-size="1.7">
<text x="170.8" y="92.4" transform="rotate(-90 170.8 92.4)">BOARD1</text>
<text x="109.3" y="118.9" transform="rotate(-90 109.3 118.9)">ESP32-DEVKITV1</text>
</g>
</svg>
